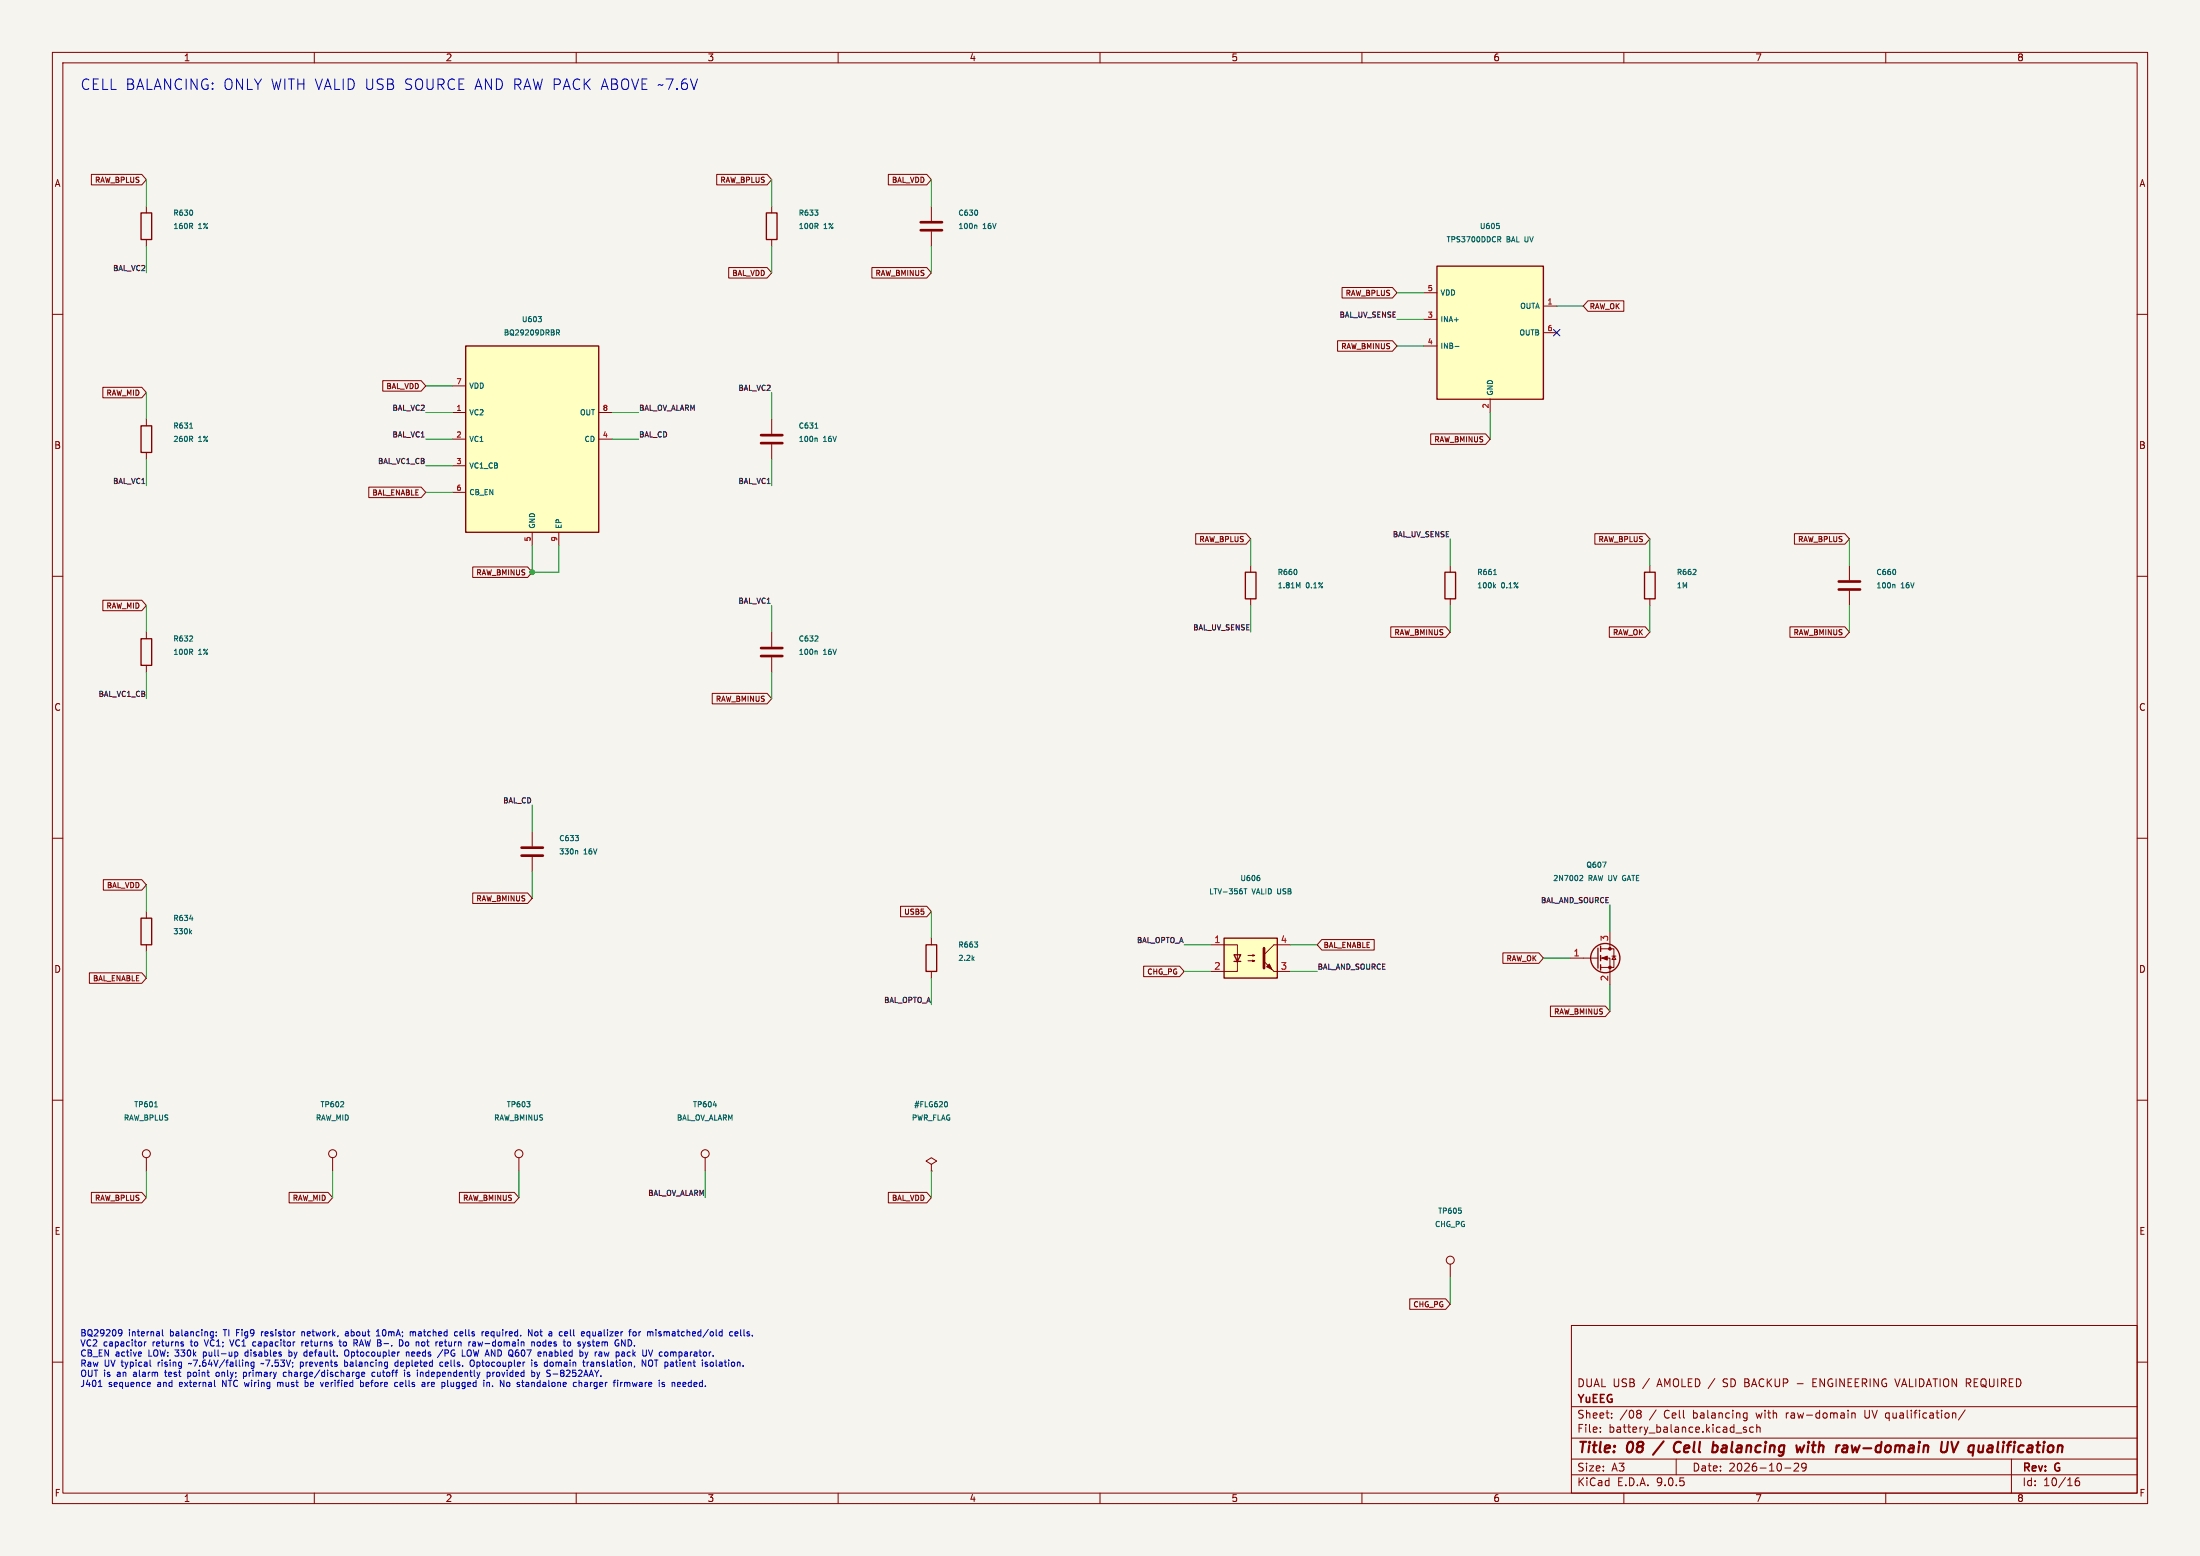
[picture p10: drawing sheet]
<svg xmlns="http://www.w3.org/2000/svg" width="420mm" height="297mm" viewBox="0 0 420 297" stroke-linecap="round" stroke-linejoin="round" font-family="sans-serif">
<path d="M0 0h420v297h-420z" fill="#f5f4ef" stroke="#f5f4ef" stroke-width=".19"/>
<g fill="none" stroke="#840000" stroke-width=".19">
<path d="M10 10h400v277h-400zM12 12h396v273h-396zM60 10v2M110 10v2M160 10v2M210 10v2M260 10v2M310 10v2M360 10v2M10 60h2M408 60h2M10 110h2"/>
<path d="M408 110h2M27.9 120.7v1.2M27.9 127v1.3M10 160h2M101.6 158.8v2.7M408 160h2M101.6 163.6v2.8M10 210h2M408 210h2M27.9 221v2.5M134.6 221v2.5M276.9 241.3v2.5"/>
<path d="M300 253h108v32h-108zM10 260h2M300 278.5h108M300 274.5h108M300 268.5h108M305.5 273.2v.2M305.5 272.5v.1M307.7 270.5v.2M307.7 269.8v.1M312.7 269.2l.5 .1 .1 .2-.3 .3M312.7 269.8h.3M313 269.8l.2 .2 .1 .4-.1 .2-.5 .1"/>
<path d="M320 278.5v3M331.4 273.5h1.1M332.9 270.6h.6M332.9 269.8h.6M333.4 272.5l-.4-.1-.2 .2 .1 .2 .5 .2v.3h-.6M333.5 269.7v1.2l-.1 .2-.4 .1M334.7 272.5l-.4-.1-.3 .3 .2 .6h.5M335.4 272.5l.2-.1 .3 .1 .1 .9M335.4 271.9v1.5M343.1 264.1h1.1M343.3 279.4v.5l-.9 .9h1M344.8 279.9l-.3 .3h-.3l-.3-.3 .2-.5 .4-.1 .2 .1a.99 .99 0 0 1-.3 1.4h-.3"/>
<path d="M346.1 263.9h.5M346.8 263.2h-.7v1.5h.7M353.5 269.8l.2-.1 .4 .1 .1 .9M353.5 269.7v1M356 269.2v1.2l.2 .2M373.2 269.7l.2 .2v.8M375.2 269.1l-1.3 1.9M384 278.5v6.5M408 260h2M60 285v2M110 285v2M160 285v2"/>
<path d="M210 285v2M260 285v2M300 281.5h108M310 285v2M340.7 280.2h1.2M360 285v2M396.9 282.1a.59 .59 0 0 0-.7 .6v.6l.1 .2 .4 .1 .2-.2 .1-.5-.1-.2h-.5l-.2 .2"/>
<circle cx="27.9" cy="220.2" r=".76"/>
<circle cx="134.6" cy="220.2" r=".76"/>
<circle cx="276.9" cy="240.5" r=".76"/>
</g>
<path d="M317.6 275.1l-2 2.6M320.5 275.2a1.07 1.07 0 0 0-.9 .8 1.07 1.07 0 0 0 .5 1.2l.5-.1M327.2 275.9l.6 .1 .1 .3v.5l-.5 .4M344.5 275.9l-.6 1.3-.3-.9-.5 .9M345.2 275.9l-.2 1.3M345.3 275.2v.2M353.5 275.9l.2 1.3 .5-.9M371.9 275.2l-.2 1.6a.66 .66 0 0 1-.8 .4M372.5 275.2l.5 2 .9-2" fill="none" stroke="#840000" stroke-width=".4"/>
<path d="M26.9 121.9h2.1v5.1h-2.1z" fill="none" stroke="#840000" stroke-width=".25"/>
<path d="M36.2 122.4h.6M36.4 124.4l.4 .5M36.7 121.5v.3M36.7 124v.3M109.8 159.5h.6l-.3 .4M110.4 160v.4M110 162.3l.3 .2v.5M29.5 211.3h.6M136.2 210.9h.6M278.9 231.1v.4" fill="none" stroke="#006464" stroke-width=".19"/>
<path d="M99.6 161.8h4M99.6 163.3h4" fill="none" stroke="#840000" stroke-width=".51"/>
<path d="M88.9 66h25.4v35.6h-25.4z" fill="#ffffc2"/>
<g fill="none" stroke="#840000" stroke-width=".25">
<path d="M26.9 40.6h2.1v5.1h-2.1zM88.9 66h25.4v35.6h-25.4zM26.9 81.3h2.1v5.1h-2.1zM237.7 109.2h2.1v5.1h-2.1zM313.9 109.2h2.1v5.1h-2.1zM26.9 175.3h2.1v5h-2.1zM176.8 180.3h2v5.1h-2zM305.1 181v3.8M305.6 180.6v1M305.6 182.4v1M305.6 184.2v1"/>
<circle cx="306.5" cy="182.9" r="2.79"/>
</g>
<g fill="none" stroke="#840000" stroke-width=".19">
<path d="M27.9 39.4v1.2M27.9 45.7v1.3M86.4 73.7h2.5M86.4 78.7h2.5M114.3 78.7h2.5M27.9 80v1.3M27.9 86.4v1.2M86.4 83.8h2.5M86.4 88.9h2.5M86.4 94h2.5M114.3 83.8h2.5M101.6 101.6v2.5"/>
<path d="M106.7 101.6v2.5M238.8 108v1.2M238.8 114.3v1.3M315 108v1.2M315 114.3v1.3M353.1 108v2.7M353.1 112.8v2.8M27.9 174v1.3M177.8 179.1v1.2M307.3 177.8v3.3M27.9 180.3v1.3M177.8 185.4v1.3"/>
<path d="M299.7 182.9h5.4M305.6 181.1h2.5v3.6h-2.5M305.6 182.9h1.7v5.1M307.7 182.5h.8M308.1 182.5l.4 .6h-.8zM63.5 221v2.5M177.8 222.2l1-.6-1-.6-1 .6 1 .6v1.3M177.8 223.5h.1"/>
<circle cx="63.5" cy="220.2" r=".76"/>
</g>
<g fill="none" stroke="#006464" stroke-width=".19">
<path d="M36.4 43.2l.4 .4M36.7 40.3v.6M36.7 42.7v.4M102.7 60.4h.7l-.4 .4M103.3 60.8v.6M106.2 63h.4l.2 .1-.1 .3-.5 .1M106.5 63.5l.3 .5M36.2 81.7h.6M36.4 83.8l.4 .5M36.7 83.4v.3M247.5 108.9v.6M247.8 111.9l.4-.7v1"/>
<path d="M323.2 109.7h.6M323.7 108.8v.3M361.5 111.5l.3 .2v.5M361.8 108.9v.6M36.2 175.4h.6M36.3 177.9l.3 .4M36.6 177.6l-.4 .4M186 179.8h.6l-.3 .4M301.6 167.1h.4l.2 .3-.7 .7h.7M305.9 164.6h.7l-.4 1M309.8 167.3v.6M185.7 183l.3 .3"/>
<path d="M186 182.7l-.4 .3M186.6 180.3v.4M65 211.3h.6M65.6 210.4v.3M180.6 210.3a.63 .63 0 0 1 0 1"/>
</g>
<g fill="#840000" stroke="#840000" stroke-width=".19">
<path d="M305.8 182.9l1-.4v.8z"/>
<circle cx="307.3" cy="181.1" r=".25"/>
<circle cx="307.3" cy="184.7" r=".25"/>
</g>
<path d="M351 111h4.1M351 112.5h4.1" fill="none" stroke="#840000" stroke-width=".51"/>
<path d="M233.7 179.1h10.1v7.6h-10.1z" fill="#ffffc2"/>
<path d="M146.3 40.6h2v5.1h-2zM275.8 109.2h2.1v5.1h-2.1zM233.7 179.1h10.1v7.6h-10.1zM235.6 182.2h1.3l-.7 1.3zM235.6 183.5h1.3" fill="none" stroke="#840000" stroke-width=".25"/>
<g fill="none" stroke="#840000" stroke-width=".19">
<path d="M147.3 39.4v1.2M147.3 45.7v1.3M147.3 80v2.8M147.3 84.8v2.8M276.9 108v1.2M276.9 114.3v1.3M147.3 120.7v2.7M147.3 125.5v2.8M231.1 180.3h5.1v3.3M236.2 183.5v1.9h-5.1M238.3 182.4h1.2l-.4 .1v-.3l.4 .2M238.3 183.4h1.2l-.4 .1v-.2l.4 .1"/>
<path d="M243.2 185.4h3.2M246.4 180.3h-3.2l-1.9 1.9"/>
</g>
<path d="M145.3 83.1h4.1M145.3 84.6h4.1M145.3 123.7h4.1M145.3 125.2h4.1M241.3 181v3.8" fill="none" stroke="#840000" stroke-width=".51"/>
<g fill="#840000" stroke="#840000" stroke-width=".19">
<path d="M241.8 184.5l.5-.5 .5 1z"/>
<path d="M241.3 183.5l1.9 1.9z"/>
</g>
<g fill="none" stroke="#006464" stroke-width=".19">
<path d="M155.5 40.1h.7l-.4 .4M155.8 43.2l.4 .4M156.1 40.6v.4M156.1 42.7v.4M155.6 81.7h.6M155.7 83.6l.3 .2v.5M285.1 109.7h.6M285.2 111.8l.3 .4M285.5 111.5l-.4 .4M155.5 122.4h.7M155.7 124.2l.3 .2v.5M156.1 121.5v.3"/>
<path d="M237.5 169.6h.5M237.8 169.6v1M240.4 167.5v.5"/>
</g>
<path d="M274.3 50.8h20.3v25.4h-20.3z" fill="#ffffc2"/>
<path d="M274.3 50.8h20.3v25.4h-20.3z" fill="none" stroke="#840000" stroke-width=".25"/>
<g fill="none" stroke="#840000" stroke-width=".19">
<path d="M17.4 33.3h9.7l.8 1-.8 1h-9.7zM136.8 33.3h9.6l.9 1-.9 1h-9.6zM169.6 33.3h7.3l.9 1-.9 1h-7.3zM177.8 39.4v2.8M139.1 51.1h7.3l.9 1-.9 1h-7.3zM166.4 51.1h10.5l.9 1-.9 1h-10.5zM177.8 44.2v2.8M256.2 54.9h9.6l.9 1-.9 1h-9.6zM271.8 55.9h2.5M294.6 58.4h2.6M303.1 57.4h6.9v2h-6.9l-.8-1zM19.6 73.9h7.5l.8 1-.8 1h-7.5z"/>
<path d="M73.1 72.7h7.3l.9 1-.9 1h-7.3zM255.3 65h10.5l.9 1-.9 1h-10.5zM271.8 61h2.5M271.8 66h2.5M284.5 76.2v2.5M294.6 63.5h2.6M70.4 93h10l.9 1-.9 1h-10zM273.1 82.8h10.5l.9 1-.9 1h-10.5zM19.6 114.6h7.5l.8 1-.8 1h-7.5zM90.2 108.2h10.5l.9 1-.9 1h-10.5zM228.3 101.9h9.6l.9 1-.9 1h-9.6zM265.5 119.6h10.5l.9 1.1-.9 1h-10.5z"/>
<path d="M304.5 101.9h9.6l.9 1-.9 1h-9.6zM307.2 119.6h6.9l.9 1.1-.9 1h-6.9zM341.7 119.6h10.5l.9 1.1-.9 1h-10.5zM342.6 101.9h9.6l.9 1-.9 1h-9.6zM136 132.3h10.4l.9 1.1-.9 1h-10.4zM19.7 167.9h7.4l.8 1-.8 1h-7.4zM90.2 170.4h10.5l.9 1.1-.9 1h-10.5zM171.9 173h5l.9 1-.9 1h-5zM252.3 179.3h10v2h-10l-.8-1zM17.1 185.7h10l.8 1-.8 1h-10zM218.3 184.4h6.9l.9 1-.9 1h-6.9zM286.9 181.9h6.9l.8 1-.8 1h-6.9z"/>
<path d="M296 192h10.5l.8 1-.8 1h-10.5zM17.4 227.6h9.7l.8 1-.8 1h-9.7zM55.2 227.6h7.4l.9 1-.9 1h-7.4zM87.7 227.6h10.5l.9 1-.9 1h-10.5zM99.1 221v2.5M169.6 227.6h7.3l.9 1-.9 1h-7.3zM269.1 247.9h6.9l.9 1-.9 1h-6.9z"/>
<circle cx="99.1" cy="220.2" r=".76"/>
</g>
<path d="M186.2 43l.3 .1v.5M186.6 40.3v.6M285.7 42.6h.5M285.9 45.2h.4l.2 .2-.1 .3h-.5M286.1 43.1v.5M286.2 45.7l.3 .5M277.8 66.1h.7M100.6 210.3h.6l-.4 .4M101.1 210.8v.4" fill="none" stroke="#006464" stroke-width=".19"/>
<path d="M175.8 42.4h4M175.8 43.9h4" fill="none" stroke="#840000" stroke-width=".51"/>
<g fill="none" stroke="#009600" stroke-width=".19">
<path d="M27.9 34.3v5.1M147.3 34.3v5.1M177.8 34.3v5.1M27.9 47v5.1M147.3 47v5.1M177.8 47v5.1M266.7 55.9h5.1M297.2 58.4h5.1M27.9 74.9v5.1M81.3 78.7h5.1M81.3 73.7h5.1M116.8 78.7h5.1"/>
<path d="M147.3 74.9v5.1M266.7 61h5.1M266.7 66h5.1M284.5 78.7v5.1M27.9 87.6v5.1M81.3 83.8h5.1M81.3 88.9h5.1M81.3 94h5.1M116.8 83.8h5.1M147.3 87.6v5.1M27.9 115.6v5.1M101.6 104.1v5.1h5.1v-5.1"/>
<path d="M147.3 115.6v5.1M238.8 102.9v5.1M238.8 115.6v5.1M276.9 102.9v5.1M276.9 115.6v5.1M315 102.9v5.1M315 115.6v5.1M353.1 102.9v5.1M353.1 115.6v5.1M27.9 128.3v5.1M147.3 128.3v5.1M101.6 153.7v5.1"/>
<path d="M27.9 168.9v5.1M101.6 166.4v5.1M177.8 174v5.1M307.3 172.7v5.1M27.9 181.6v5.1M177.8 186.7v5.1M226.1 180.3h5M226.1 185.4h5M246.4 180.3h5.1M246.4 185.4h5.1M294.6 182.9h5.1M307.3 188v5"/>
<path d="M27.9 223.5v5.1M63.5 223.5v5.1M99.1 223.5v5.1M134.6 223.5v5.1M177.8 223.5v5.1M276.9 243.8v5.1"/>
</g>
<path d="M296.6 62.9l1.2 1.2M297.8 62.9l-1.2 1.2" fill="none" stroke="#000084" stroke-width=".19"/>
<g fill="none" stroke="#0000c2" stroke-width=".19">
<path d="M22.7 253.9l.4-.1 .2 .2-.1 .7-.1 .2-.4 .1M23.3 254.3l-.2 .2h-.4M26.9 258.8l-.1 .1M27 258.2v.1l-.6 .2M27.6 256.1v.8M27.9 256.1l-.3 .3M28.7 259.6v1l.1 .2M31 253.8v1l.2 .2M35 256.6v.3M39 255.7l.4 1.2M40.6 254.2l.1 .1M40.7 254.2v1l-.1 .1"/>
<path d="M40.7 254.9l-.1 .1M41.3 254.9v.1M41.3 254.3v.1M43.9 255.7l.4 1.2M44.8 258.1h.4l.2 .2-.1 .5h-.5M47.2 260l.2 .2v.6M47.2 258.1h-.3l-.1 .2v.4l.4 .2M48.3 256.2v.6l.4 .1M48.5 260v1l-.2 .2-.3-.1M49.9 254.2v.8M50.3 254.2l-.4 .2M55.2 258.8h.4"/>
<path d="M55.2 257.7v1.2M57.3 260v1.2M57.6 254.2v.8M57.6 256.1v.8M58 256.1l-.4 .3M58.1 254.3h-.5M58.3 258.1h.3M58.6 258.8l-.3 .1M58.6 257.7v1.2M64.9 255.7v1.1l.3 .1M65.7 256.1l-.2 .3v.3l.2 .2M65.8 259.6v1.2"/>
<path d="M65.9 257.8l-.1 .7a.4 .4 0 0 0 .4 .4 .4 .4 0 0 0 .4-.4l-.1-.7M66 254.3h.4l.1 .7M66.5 254.5l-.6 .2 .2 .3 .4-.1M67.9 256.4l.4 .5M68.3 256l-.2 .3M69 255.7l-.4 1.2M71.9 255h.6M71.9 254.1l.3-.3v1.2M76 259.6v1.2M76.9 256l-.1 .8-.5 .1M77.5 256.2l-.1 .2 .1 .4 .4 .1M77.6 258.2l.4-.1 .1 .8"/>
<path d="M77.6 258.1v.8M78.5 254.2l.3 .2M78.8 258.1l-.2 .1v.5l.2 .2M78.8 254.4l.2-.2 .3 .1v.7M78.8 254.4v.6M79.2 258.3l-.6 .2M80.9 256.1l.2 .3v.3l-.2 .2M84.5 257.6l-1 1.5M84.8 256.1h.5M85 255.7v1.1l.3 .1M85.2 260l-.2 .2v.4l.2 .2M86.8 254.8l.2 .2 .3-.1"/>
<path d="M87.3 254.3l-.3-.1-.2 .2M88.2 254.2l-.4 .2 .1 .5 .3 .1M88.3 258.9h.5M88.4 254.5l-.6 .1M89.2 257.8v.7a.4 .4 0 0 0 .3 .4 .4 .4 0 0 0 .4-.2M89.9 259.7l-.1 .1M90.4 256.1l.4 .2v.6M90.5 259.8v.6a.4 .4 0 0 1-.2 .4 .4 .4 0 0 1-.5-.2M90.8 256.9h-.4M90.8 256.4l-.4 .1M91.1 260v1.2M91.2 260l-.1 .1"/>
<path d="M91.2 256.1l.3 .8 .2-.5 .2 .5M92.7 254.6l.6-.1-.1-.2-.3-.1-.2 .2 .1 .5h.4M100.9 253.8l.7 1.2v-1.2M101.5 260v.8M101.5 256.2h.5v.7M101.5 256.1v.8M102.7 256.2l.2-.1 .3 .3v.3l-.3 .2-.4-.2zM102.7 254.3l-.4-.1-.2 .2 .1 .5h.5M104.1 256.1l-.4 .1-.1 .2 .1 .4 .4 .1M104.1 258.1l.2 .1v.7M105 258.1h-.1M105 258.4l-.2 .2 .2 .3"/>
<path d="M105.2 260l.4 .2v.5l-.4 .1M108.9 253.8v1l.2 .2M111.7 258.1l.3 .8M112 258.9l-.1 .2M112.3 258.1l-.3 .8M112.3 254.2l.3 .1M112.4 260l-.3 .1M112.6 254.9l-.3 .1M112.6 254.2v1.2M112.7 256.6v.3M113.1 256.1h.4M113.2 260l-.4 .1"/>
<path d="M113.2 254.2v.6l.3 .2M116.3 258.1l-.3 .8-.2-.6M119.9 255.7v1.2l.6-.1M120 258.1h.3M120.3 258.8l-.3 .1M121.2 254.2l.3 .2v.4l-.3 .2M122 254.2v.8M122.3 254.2l-.3 .2M123.3 259.6v1.2l-.7-1.2v1.2M123.8 260v.4a.4 .4 0 0 0 .4 .4 .4 .4 0 0 0 .4-.4v-.4M125.8 254.5l.4 .2 .1 .1-.2 .2-.4-.1M125.8 254.3h.4"/>
<path d="M139.9 254.3l-.4-.1-.2 .2 .1 .5h.5M140.3 254.6l.6-.1-.1-.2-.3-.1-.2 .2 .1 .5h.4M141.4 253.8v1l.2 .2M142 253.8v1l.2 .2M18.8 264.7h.7M28.3 263.9h.4v.2l-.6 .2M28.7 264.6l-.4 .1M35.9 261.9v1.2M35.9 262.7h.3M36.1 260.2l-.1 .1M36.2 261.9l-.3 .1M40.9 264.5l.2 .2"/>
<path d="M41.3 262v.6l.4 .1M42.5 264.7v-1.2l.7 1.2M46.5 261.9v1.2M47 262v.6l-.5 .1M48.5 260.1l-.4-.1-.2 .2 .1 .5h.5M49.8 260.3l.2-.1 .2 .1M53 263.9v.8M54.2 262l-.1 .2v.4l.6 .1M57.3 260.7h.5M58.3 263.5v1.2M58.8 264v.5l-.5 .1M65.8 260.1l.3-.1 .3 .2-.1 .5h-.5"/>
<path d="M68.8 263.9h.4l.2 .2-.1 .5h-.5M68.8 263.5v1.2M69.1 262.1v.6h.5M69.6 262.1v.1l-.5 .1M69.9 263.9v.7M70.4 264.1l-.5 .2M71.1 262v.6l.5 .1M72.1 261.9v.8M75.5 260.1v.6h.5M75.6 263.9h.3M75.9 264.6l-.3 .1M76.8 263.9l-.4 .1v.6l.4 .1"/>
<path d="M76.9 264.1l-.5 .2M77.7 262.1l.1 .2 .5 .2-.2 .2h-.4M80.8 262.1v.6M80.9 263.9l.2 .1v.7M81.1 264.6l-.1 .1M81.1 264.1l-.1 .1M81.7 263.9v.8M81.7 264v.1M84.5 260.1l-.3-.1-.2 .2 .1 .5h.4M85.5 263.5v1M85.5 264.6l.1 .1M85.6 260.3l-.6 .1"/>
<path d="M86.1 263.9v.7M91.1 260.7l.1 .1M93 261.9v1.2M93 263.9h.4l.1 .8M93.5 262v.6l-.5 .1M94 264.5v.2M94.1 261.9v.8M94.1 262v.2M97.3 264v.5l-.4 .2M100.9 264v.7M100.9 264.6l-.1 .1M100.9 264.1l-.1 .1"/>
<path d="M102.5 261.9l.3 .8M102.5 260.1l-.3-.1-.2 .2 .1 .1 .4 .2v.2h-.5M102.8 262.7l-.3 .4M103.1 261.9l-.3 .8M105.6 262.3h.9M110.5 264l.5-.1 .1 .8M110.5 263.5v1.2M111.6 263.9h.5M112.1 264.1l-.5 .3 .1 .3 .4-.1M113.3 260.3l-.5 .2 .1 .3 .4-.1M119.2 264l.4-.1 .1 .1M119.2 263.9v.8"/>
<path d="M119.7 264v.7M120.1 263.9l-.4 .1M128.3 264l.5-.1v.8M128.3 263.9v.8M131.6 263.9l-.2 .2v.3l.2 .3M135.6 260.1v.5l.2 .2 .3-.1v-.6"/>
</g>
<circle cx="101.6" cy="109.2" r=".46" fill="#009600" stroke="#009600" stroke-width=".19"/>
<text font-size="2.8" fill="#0000c2" x="15.2" y="17.4">CELL BALANCING: ONLY WITH VALID USB SOURCE AND RAW PACK ABOVE ~7.6V</text>
<g font-size="2.8" fill="#840000">
<text x="301" y="277.9">Title:</text>
<text x="310.6" y="277.9">08</text>
<text x="321.2" y="277.9">Cell</text>
<text x="329.3" y="277.9">balancing</text>
<text x="346.2" y="277.9">with</text>
<text x="354.6" y="277.9">raw-domain</text>
<text x="375.4" y="277.9">UV qualification</text>
</g>
<g font-size="2.1" fill="#840000">
<text x="301" y="268.2">YuEEG</text>
<text x="301" y="265">DUAL USB</text>
<text x="313.7" y="265">/</text>
<text x="316.5" y="265">AMOLED /</text>
<text x="329.3" y="265">SD BACKUP</text>
<text x="346.9" y="265">ENGINEERING VALIDATION REQUIRED</text>
<text x="301" y="273.7">File:</text>
<text x="301" y="271">Sheet:</text>
<text x="307.1" y="273.7">battery_balance.kicad_sch</text>
<text x="309.2" y="271">/08</text>
<text x="314.9" y="271">/</text>
<text x="317.8" y="271">Cell</text>
<text x="323.5" y="271">balancing</text>
<text x="335.7" y="271">with</text>
<text x="341.5" y="271">raw-domain</text>
<text x="356.7" y="271">UV qualification/</text>
<text x="301" y="281.1">Size:</text>
<text x="307.6" y="281.1">A3</text>
<text x="323" y="281.1">Date:</text>
<text x="330" y="281.1">2026-10-29</text>
<text x="386" y="281.3">Rev:</text>
<text x="392.4" y="281.3">G</text>
<text x="301" y="283.9">KiCad</text>
<text x="308.7" y="283.9">E.D.A.</text>
<text x="316.3" y="283.9">9.0.5</text>
<text x="386" y="283.9">Id:</text>
<text x="390.1" y="283.9">10/16</text>
</g>
<g font-size="1.8" fill="#840000">
<text x="35" y="11.9">1</text>
<text x="85" y="11.9">2</text>
<text x="135" y="11.9">3</text>
<text x="185" y="11.9">4</text>
<text x="235" y="11.9">5</text>
<text x="285" y="11.9">6</text>
<text x="335" y="11.9">7</text>
<text x="385" y="11.9">8</text>
<text x="10.3" y="35.9">A</text>
<text x="408.3" y="35.9">A</text>
<text x="10.3" y="85.9">B</text>
<text x="408.2" y="85.9">B</text>
<text x="10.3" y="135.9">C</text>
<text x="408.2" y="135.9">C</text>
<text x="10.3" y="185.9">D</text>
<text x="408.2" y="185.9">D</text>
<text x="10.3" y="235.9">E</text>
<text x="408.3" y="235.9">E</text>
<text x="10.3" y="285.9">F</text>
<text x="35" y="286.9">1</text>
<text x="85" y="286.9">2</text>
<text x="135" y="286.9">3</text>
<text x="185" y="286.9">4</text>
<text x="235" y="286.9">5</text>
<text x="285" y="286.9">6</text>
<text x="335" y="286.9">7</text>
<text x="385" y="286.9">8</text>
<text x="408.3" y="285.9">F</text>
</g>
<g font-size="1.8" fill="#a90000">
<text x="307.1" y="179.8" transform="rotate(-90 307.1 179.8)">3</text>
<text x="231.7" y="180.1">1</text>
<text x="231.7" y="185.2">2</text>
<text x="244.4" y="180.1">4</text>
<text x="244.4" y="185.2">3</text>
<text x="300.3" y="182.6">1</text>
<text x="307.1" y="187.4" transform="rotate(-90 307.1 187.4)">2</text>
</g>
<g font-size="1.7" fill="#0000c2">
<text x="15.2" y="255.4">BQ29209</text>
<text x="15.2" y="257.3">VC2</text>
<text x="19.7" y="257.3">capacitor</text>
<text x="24.5" y="255.4">internal</text>
<text x="29.3" y="257.3">returns</text>
<text x="32.6" y="255.4">balancing:</text>
<text x="36.7" y="257.3">to</text>
<text x="39.7" y="257.3">VC1;</text>
<text x="43" y="255.4">TI Fig9</text>
<text x="44.7" y="257.3">VC1</text>
<text x="49.2" y="257.3">capacitor</text>
<text x="50.6" y="255.4">resistor</text>
<text x="58.5" y="255.4">network,</text>
<text x="58.8" y="257.3">returns</text>
<text x="66.2" y="257.3">to</text>
<text x="67.1" y="255.4">about</text>
<text x="69.1" y="257.3">RAW B-.</text>
<text x="73.3" y="255.4">10mA;</text>
<text x="78.3" y="257.3">Do</text>
<text x="79.9" y="255.4">matched</text>
<text x="81.7" y="257.3">not</text>
<text x="85.7" y="257.3">return</text>
<text x="88.6" y="255.4">cells</text>
<text x="92.2" y="257.3">raw-domain</text>
<text x="94" y="255.4">required.</text>
<text x="103.1" y="255.4">Not</text>
<text x="104.4" y="257.3">nodes</text>
<text x="107.3" y="255.4">a</text>
<text x="109.5" y="255.4">cell</text>
<text x="110.8" y="257.3">to</text>
<text x="113.7" y="257.3">system</text>
<text x="113.9" y="255.4">equalizer</text>
<text x="121" y="257.3">GND.</text>
<text x="123.3" y="255.4">for</text>
<text x="126.9" y="255.4">mismatched/old</text>
<text x="142.9" y="255.4">cells.</text>
<text x="15.2" y="259.3">CB_EN</text>
<text x="15.2" y="261.2">Raw</text>
<text x="15.2" y="263.1">OUT is</text>
<text x="19.9" y="261.2">UV typical</text>
<text x="22" y="259.3">active</text>
<text x="22.5" y="263.1">an</text>
<text x="25.8" y="263.1">alarm</text>
<text x="28.5" y="259.3">LOW: 330k</text>
<text x="30.5" y="261.2">rising</text>
<text x="32.1" y="263.1">test</text>
<text x="36.6" y="263.1">point</text>
<text x="36.6" y="261.2">~7.64V/falling</text>
<text x="39.3" y="259.3">pull-up</text>
<text x="42.2" y="263.1">only;</text>
<text x="47.5" y="259.3">disables</text>
<text x="47.6" y="263.1">primary</text>
<text x="50.7" y="261.2">~7.53V;</text>
<text x="55.5" y="263.1">charge/discharge</text>
<text x="56.1" y="259.3">by</text>
<text x="58.3" y="261.2">prevents</text>
<text x="59.2" y="259.3">default.</text>
<text x="66.9" y="261.2">balancing</text>
<text x="67.2" y="259.3">Optocoupler</text>
<text x="72.6" y="263.1">cutoff</text>
<text x="76.8" y="261.2">depleted</text>
<text x="79" y="263.1">is</text>
<text x="79.1" y="259.3">needs</text>
<text x="81.7" y="263.1">independently</text>
<text x="85.5" y="259.3">/PG</text>
<text x="85.6" y="261.2">cells.</text>
<text x="90.3" y="259.3">LOW AND Q607</text>
<text x="91.6" y="261.2">Optocoupler</text>
<text x="95.2" y="263.1">provided</text>
<text x="103.5" y="261.2">is</text>
<text x="103.9" y="263.1">by</text>
<text x="105.4" y="259.3">enabled</text>
<text x="106.2" y="261.2">domain</text>
<text x="107.1" y="263.1">S-8252AAY.</text>
<text x="113.6" y="259.3">by</text>
<text x="113.8" y="261.2">translation,</text>
<text x="116.7" y="259.3">raw</text>
<text x="120.9" y="259.3">pack</text>
<text x="125.3" y="261.2">NOT patient</text>
<text x="126.2" y="259.3">UV comparator.</text>
<text x="137.2" y="261.2">isolation.</text>
<text x="15.2" y="265.1">J401</text>
<text x="20.7" y="265.1">sequence</text>
<text x="30.2" y="265.1">and</text>
<text x="34.6" y="265.1">external</text>
<text x="43" y="265.1">NTC wiring</text>
<text x="53.9" y="265.1">must</text>
<text x="59.4" y="265.1">be</text>
<text x="62.6" y="265.1">verified</text>
<text x="70.4" y="265.1">before</text>
<text x="77.2" y="265.1">cells</text>
<text x="82.6" y="265.1">are</text>
<text x="86.6" y="265.1">plugged</text>
<text x="94.8" y="265.1">in.</text>
<text x="98.2" y="265.1">No</text>
<text x="101.6" y="265.1">standalone</text>
<text x="112.6" y="265.1">charger</text>
<text x="120.5" y="265.1">firmware</text>
<text x="129.4" y="265.1">is</text>
<text x="132.1" y="265.1">needed.</text>
</g>
<g font-size="1.4" fill="#840000">
<text x="18" y="35.1">RAW_BPLUS</text>
<text x="137.4" y="35.1">RAW_BPLUS</text>
<text x="170.1" y="35.1">BAL_VDD</text>
<text x="139.7" y="52.9">BAL_VDD</text>
<text x="167" y="52.9">RAW_BMINUS</text>
<text x="256.7" y="56.7">RAW_BPLUS</text>
<text x="303.4" y="59.2">RAW_OK</text>
<text x="255.9" y="66.8">RAW_BMINUS</text>
<text x="20.2" y="75.7">RAW_MID</text>
<text x="73.6" y="74.5">BAL_VDD</text>
<text x="273.7" y="84.6">RAW_BMINUS</text>
<text x="70.9" y="94.8">BAL_ENABLE</text>
<text x="228.8" y="103.7">RAW_BPLUS</text>
<text x="305" y="103.7">RAW_BPLUS</text>
<text x="343.1" y="103.7">RAW_BPLUS</text>
<text x="90.8" y="110">RAW_BMINUS</text>
<text x="20.2" y="116.4">RAW_MID</text>
<text x="266" y="121.5">RAW_BMINUS</text>
<text x="307.8" y="121.5">RAW_OK</text>
<text x="342.2" y="121.5">RAW_BMINUS</text>
<text x="136.5" y="134.2">RAW_BMINUS</text>
<text x="20.3" y="169.7">BAL_VDD</text>
<text x="90.8" y="172.3">RAW_BMINUS</text>
<text x="172.5" y="174.8">USB5</text>
<text x="252.6" y="181.1">BAL_ENABLE</text>
<text x="287.4" y="183.7">RAW_OK</text>
<text x="17.6" y="187.5">BAL_ENABLE</text>
<text x="218.9" y="186.2">CHG_PG</text>
<text x="296.5" y="193.8">RAW_BMINUS</text>
<text x="18" y="229.4">RAW_BPLUS</text>
<text x="55.7" y="229.4">RAW_MID</text>
<text x="88.2" y="229.4">RAW_BMINUS</text>
<text x="170.1" y="229.4">BAL_VDD</text>
<text x="269.7" y="249.7">CHG_PG</text>
</g>
<g font-size="1.4" fill="#006464">
<text x="33" y="41.4">R630</text>
<text x="152.4" y="41.4">R633</text>
<text x="182.8" y="41.4">C630</text>
<text x="33" y="43.9">160R</text>
<text x="37.9" y="43.9">1%</text>
<text x="152.4" y="43.9">100R</text>
<text x="157.2" y="43.9">1%</text>
<text x="182.8" y="43.9">100n</text>
<text x="187.6" y="43.9">16V</text>
<text x="276" y="46.4">TPS3700DDCR</text>
<text x="282.4" y="43.9">U605</text>
<text x="287.6" y="46.4">BAL</text>
<text x="291.3" y="46.4">UV</text>
<text x="274.9" y="56.6">VDD</text>
<text x="290.1" y="59.1">OUTA</text>
<text x="96.1" y="64.2">BQ29209DRBR</text>
<text x="99.5" y="61.7">U603</text>
<text x="274.9" y="61.7">INA+</text>
<text x="289.9" y="64.2">OUTB</text>
<text x="274.9" y="66.8">INB-</text>
<text x="89.5" y="74.4">VDD</text>
<text x="285.2" y="75.6" transform="rotate(-90 285.2 75.6)">GND</text>
<text x="33" y="82">R631</text>
<text x="89.5" y="79.5">VC2</text>
<text x="110.6" y="79.5">OUT</text>
<text x="152.4" y="82">C631</text>
<text x="33" y="84.5">260R</text>
<text x="37.9" y="84.5">1%</text>
<text x="89.5" y="84.5">VC1</text>
<text x="89.5" y="89.6">VC1_CB</text>
<text x="111.4" y="84.5">CD</text>
<text x="152.4" y="84.5">100n</text>
<text x="157.1" y="84.5">16V</text>
<text x="89.5" y="94.7">CB_EN</text>
<text x="102.3" y="101" transform="rotate(-90 102.3 101)">GND</text>
<text x="107.4" y="101" transform="rotate(-90 107.4 101)">EP</text>
<text x="243.8" y="112.5">1.81M</text>
<text x="243.8" y="109.9">R660</text>
<text x="249.3" y="112.5">0.1%</text>
<text x="281.9" y="112.5">100k</text>
<text x="281.9" y="109.9">R661</text>
<text x="286.6" y="112.5">0.1%</text>
<text x="320" y="112.5">1M</text>
<text x="320" y="109.9">R662</text>
<text x="358.1" y="109.9">C660</text>
<text x="358.1" y="112.5">100n</text>
<text x="362.9" y="112.5">16V</text>
<text x="33" y="122.6">R632</text>
<text x="33" y="125.2">100R</text>
<text x="37.9" y="125.2">1%</text>
<text x="152.4" y="122.6">C632</text>
<text x="152.4" y="125.2">100n</text>
<text x="157.1" y="125.2">16V</text>
<text x="106.6" y="160.7">C633</text>
<text x="106.6" y="163.3">330n</text>
<text x="111.4" y="163.3">16V</text>
<text x="302.7" y="165.8">Q607</text>
<text x="230.7" y="170.9">LTV-356T</text>
<text x="236.7" y="168.4">U606</text>
<text x="239" y="170.9">VALID</text>
<text x="244.1" y="170.9">USB</text>
<text x="296.4" y="168.4">2N7002</text>
<text x="303.2" y="168.4">RAW UV</text>
<text x="310.2" y="168.4">GATE</text>
<text x="33" y="178.5">330k</text>
<text x="33" y="176">R634</text>
<text x="182.8" y="183.6">2.2k</text>
<text x="182.8" y="181.1">R663</text>
<text x="23.5" y="214.1">RAW_BPLUS</text>
<text x="25.5" y="211.5">TP601</text>
<text x="60.2" y="214.1">RAW_MID</text>
<text x="61.1" y="211.5">TP602</text>
<text x="94.2" y="214.1">RAW_BMINUS</text>
<text x="96.6" y="211.5">TP603</text>
<text x="129.1" y="214.1">BAL_OV_ALARM</text>
<text x="132.2" y="211.5">TP604</text>
<text x="174" y="214.1">PWR_FLAG</text>
<text x="174.4" y="211.5">#FLG620</text>
<text x="274.4" y="231.9">TP605</text>
<text x="273.8" y="234.4">CHG_PG</text>
</g>
<g font-size="1.4" fill="#0f0f0f">
<text x="21.4" y="51.8">BAL_VC2</text>
<text x="255.6" y="60.7">BAL_UV_SENSE</text>
<text x="140.8" y="74.7">BAL_VC2</text>
<text x="74.8" y="78.5">BAL_VC2</text>
<text x="74.8" y="83.5">BAL_VC1</text>
<text x="121.9" y="78.5">BAL_OV_ALARM</text>
<text x="121.9" y="83.5">BAL_CD</text>
<text x="72" y="88.6">BAL_VC1_CB</text>
<text x="21.4" y="92.4">BAL_VC1</text>
<text x="140.8" y="92.4">BAL_VC1</text>
<text x="265.7" y="102.6">BAL_UV_SENSE</text>
<text x="140.8" y="115.3">BAL_VC1</text>
<text x="227.6" y="120.4">BAL_UV_SENSE</text>
<text x="18.7" y="133.1">BAL_VC1_CB</text>
<text x="95.9" y="153.4">BAL_CD</text>
<text x="294" y="172.4">BAL_AND_SOURCE</text>
<text x="216.9" y="180.1">BAL_OPTO_A</text>
<text x="251.5" y="185.1">BAL_AND_SOURCE</text>
<text x="168.6" y="191.5">BAL_OPTO_A</text>
<text x="123.6" y="228.3">BAL_OV_ALARM</text>
</g>
<g font-size="1.4" fill="#a90000">
<text x="272.4" y="55.6">5</text>
<text x="295.3" y="58.2">1</text>
<text x="272.4" y="60.7">3</text>
<text x="272.4" y="65.8">4</text>
<text x="295.3" y="63.2">6</text>
<text x="87" y="73.4">7</text>
<text x="87" y="78.5">1</text>
<text x="87" y="83.6">2</text>
<text x="115" y="78.5">8</text>
<text x="115" y="83.6">4</text>
<text x="284.2" y="78.1" transform="rotate(-90 284.2 78.1)">2</text>
<text x="87" y="88.6">3</text>
<text x="87" y="93.7">6</text>
<text x="101.3" y="103.5" transform="rotate(-90 101.3 103.5)">5</text>
<text x="106.4" y="103.5" transform="rotate(-90 106.4 103.5)">9</text>
</g>
</svg>
